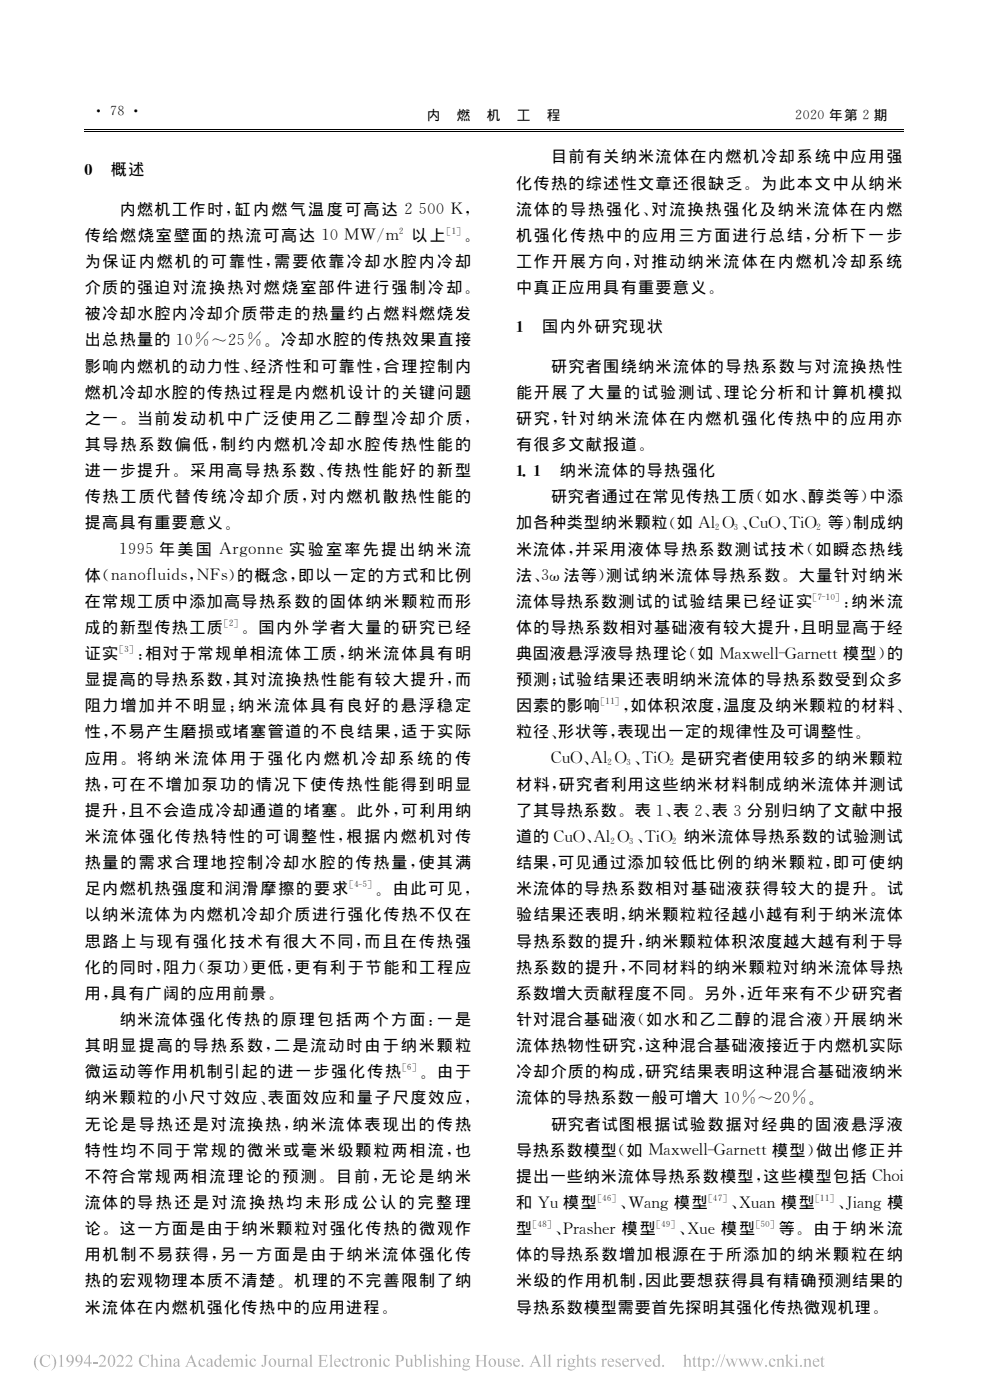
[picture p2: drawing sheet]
<svg xmlns="http://www.w3.org/2000/svg" width="210mm" height="297mm" viewBox="0 0 210 297" stroke-linecap="round" stroke-linejoin="round" font-family="sans-serif">
<path d="M17.9 27.5h173.7M17.9 27.9h173.7" fill="none" stroke="#000" stroke-width=".21"/>
<g fill="#b3b3b3">
<path d="M78.2 288.4l.6-.2v.3a.54 .54 0 0 1 .7-.3 .54 .54 0 0 1 .3 .7v.9l.3 .1h-.8l.2-.2v-.8l-.1-.4-.2-.1-.4 .3v1l.3 .2h-.9l.3-.2v-1.2z" fill-rule="evenodd"/>
<path d="M8.9 287.7a1.78 1.78 0 0 1 1.5-.2l.1-.1 .1 .9a.92 .92 0 0 0-1.1-.7 .92 .92 0 0 0-.6 1.1 .98 .98 0 0 0 .6 1.1 .98 .98 0 0 0 1.2-.5 1.24 1.24 0 0 1-1.9 .3 1.24 1.24 0 0 1 .1-1.9z" fill-rule="evenodd"/>
<path d="M10.9 287.4a1.91 1.91 0 0 1 0 3.4 2.47 2.47 0 0 0 0-3.4z" fill-rule="evenodd"/>
<path d="M12.5 287.7l.7-.3v2.3l.3 .2h-.9l.2-.1 .1-1.7-.1-.4z" fill-rule="evenodd"/>
<path d="M14.4 287.5a.93 .93 0 0 1 1.2 .3 .93 .93 0 0 1 0 1.2 1.34 1.34 0 0 1-1.5 .9 1.26 1.26 0 0 0 1.1-1 .77 .77 0 0 1-1.1-.3 .77 .77 0 0 1 .3-1.1zM14.7 287.6a.64 .64 0 0 0-.3 .8 .64 .64 0 0 0 .9 .3 .99 .99 0 0 0-.4-1.2z" fill-rule="evenodd"/>
<path d="M16.3 287.5a.86 .86 0 0 1 1.1 .2 .86 .86 0 0 1 .1 1 1.38 1.38 0 0 1-1.5 1.2 1.21 1.21 0 0 0 1.1-1 .78 .78 0 0 1-1.1-.2 .78 .78 0 0 1 .3-1.2zM16.4 287.7a.64 .64 0 0 0-.1 .8 .64 .64 0 0 0 .8 .3 .74 .74 0 0 0-.5-1.2z" fill-rule="evenodd"/>
<path d="M19.7 288.9h1v.3h-1z" fill-rule="evenodd"/>
<path d="M34.1 287.5a.18 .18 0 0 1 .3 0 .18 .18 0 0 1-.3 0zM33.8 288.4l.6-.2v1.5l.3 .2h-.9l.3-.1v-.2v-1.1z" fill-rule="evenodd"/>
<path d="M87.7 287.5l.6-.2v1.2a.7 .7 0 0 1 1-.1 .7 .7 0 0 1 .2 .9 .92 .92 0 0 1-1.5 .5v-2l-.1-.2zM88.3 288.7v1a.65 .65 0 0 0 1-.4 .65 .65 0 0 0-.7-.8z" fill-rule="evenodd"/>
<path d="M25 287.6a.77 .77 0 0 1 1.1 .2 .77 .77 0 0 1-.3 1.1l-.8 .8h1l.3-.2-.2 .4h-1.4a2.65 2.65 0 0 0 1.1-1.9 .6 .6 0 0 0-.6-.3 .6 .6 0 0 0-.5 .4z" fill-rule="evenodd"/>
<path d="M89.7 287.5l.6-.2v2.4l.3 .2h-.9l.3-.1v-2.1z" fill-rule="evenodd"/>
<path d="M29.9 287.7a1.76 1.76 0 0 1 1.5-.2l.2-.1v.9a.9 .9 0 0 0-1.1-.7 .9 .9 0 0 0-.6 1.1 .96 .96 0 0 0 .6 1.1 .96 .96 0 0 0 1.2-.5 1.24 1.24 0 0 1-1.9 .3 1.24 1.24 0 0 1 .1-1.9z" fill-rule="evenodd"/>
<path d="M74.6 287.7v.6h.4l-.4 .1 .1 1.2 .1 .2 .3-.1a.39 .39 0 0 1-.5 .3 .39 .39 0 0 1-.3-.5v-1.1l-.3-.1z" fill-rule="evenodd"/>
<path d="M34.7 288.4l.6-.2v.3a.54 .54 0 0 1 .7-.3 .54 .54 0 0 1 .3 .7v.8l.3 .2h-.8l.2-.2v-1l-.2-.3-.5 .3v1l.3 .2h-.9l.3-.1v-.2v-1.1z" fill-rule="evenodd"/>
<path d="M125.4 288.4l.9-.2v.6a.45 .45 0 0 0-.3-.4 .45 .45 0 0 0-.5 .1v.2l.3 .2a.59 .59 0 0 1 .5 .8 .59 .59 0 0 1-.9 .2l-.1 .1v-.6a.45 .45 0 0 0 .3 .4 .45 .45 0 0 0 .5-.2l-.1-.2-.7-.4z" fill-rule="evenodd"/>
<path d="M67.5 287.4h1.9v.6l-.2-.4h-1v1l.8-.1 .1-.3v.9l-.2-.4h-.7v1l.1 .1a.9 .9 0 0 0 1.2-.5l-.1 .6h-1.9l.2-.1 .1-.3v-1.8z" fill-rule="evenodd"/>
<path d="M115.1 287.5l.6-.2v2.3v.2l.3 .1h-.9l.3-.1v-.2v-1.8l-.1-.2z" fill-rule="evenodd"/>
<path d="M42.3 288.5a.59 .59 0 0 1 .7-.3 .59 .59 0 0 1 .4 .5 .29 .29 0 0 1-.3 0 .29 .29 0 0 1-.1-.3 .6 .6 0 0 0-.6 .3 .6 .6 0 0 0 .1 .8 .55 .55 0 0 0 .6 .2 .55 .55 0 0 0 .4-.4 .76 .76 0 0 1-.9 .7 .76 .76 0 0 1-.5-1.1z" fill-rule="evenodd"/>
<path d="M44 288.4a.62 .62 0 0 1 .7-.2 .62 .62 0 0 1 .3 .6l.1 .9h.2l-.4 .3-.2-.3a.51 .51 0 0 1-.9 .1 .51 .51 0 0 1 .5-.8l.4-.1v-.3a.36 .36 0 0 0-.4-.2 .36 .36 0 0 0-.3 .4l-.1-.1zM44.1 289.3l.1 .4h.3l.2-.1v-.6z" fill-rule="evenodd"/>
<path d="M153.8 288.3h.8l-.2 .2 .4 1 .4-.8-.3-.4h.7l-.2 .2 .5 1 .3-1.1-.2-.1h.5l-.2 .2-.5 1.5-.5-1.1-.6 1.1-.6-1.5z" fill-rule="evenodd"/>
<path d="M130.7 288.4l.9-.2v.6a.44 .44 0 0 0-.3-.4 .44 .44 0 0 0-.5 .1l.3 .4a.59 .59 0 0 1 .5 .8 .59 .59 0 0 1-.9 .2l-.1 .1v-.6a.48 .48 0 0 0 .3 .4 .48 .48 0 0 0 .5-.2v-.2l-.8-.6z" fill-rule="evenodd"/>
<path d="M48.9 288.4l.5-.2v.4a.55 .55 0 0 1 .5-.4 .55 .55 0 0 1 .5 .4 .53 .53 0 0 1 .7-.4 .53 .53 0 0 1 .4 .7v.9l.2 .1h-.8l.3-.1v-1a.35 .35 0 0 0-.4-.4 .35 .35 0 0 0-.4 .3v1.1l.3 .1h-.8l.2-.1v-1a.37 .37 0 0 0-.2-.4 .37 .37 0 0 0-.5 .2l.1 1.2 .2 .1h-.8l.2-.1v-.2v-1.1z" fill-rule="evenodd"/>
<path d="M52.1 287.5a.2 .2 0 0 1 .4 0 .2 .2 0 0 1-.4 0zM51.9 288.4l.6-.2v1.6l.2 .1h-.8l.2-.2v-1.2z" fill-rule="evenodd"/>
<path d="M53.2 288.5a.56 .56 0 0 1 .6-.3 .56 .56 0 0 1 .4 .5 .27 .27 0 0 1-.3 0 .27 .27 0 0 1-.1-.3 .6 .6 0 0 0-.6 .3 .6 .6 0 0 0 .2 .8 .55 .55 0 0 0 .5 .2 .55 .55 0 0 0 .5-.4 .76 .76 0 0 1-1 .6 .76 .76 0 0 1-.5-1z" fill-rule="evenodd"/>
<path d="M96.1 288.4l.5-.2v.3a.54 .54 0 0 1 .7-.3 .54 .54 0 0 1 .3 .7l.1 .8 .2 .2h-.8l.2-.2v-1l-.2-.3-.5 .3v1l.3 .2h-.8l.2-.1v-.2v-1.1z" fill-rule="evenodd"/>
<path d="M55.7 287.4h1.1l-.4 .3v1.4a.58 .58 0 0 1-.2 .7 .58 .58 0 0 1-.7-.1l.1-.2 .4 .4 .1-.2v-2z" fill-rule="evenodd"/>
<path d="M56.9 289.1a.85 .85 0 0 1 1.7 0 .85 .85 0 0 1-1.7 0zM57.5 288.4a.89 .89 0 0 0 .5 1.4 .92 .92 0 0 0-.4-1.5z" fill-rule="evenodd"/>
<path d="M58.7 288.3h.6v1.1a.36 .36 0 0 0 .3 .4 .36 .36 0 0 0 .4-.3v-1.1l-.2-.1h.5v1.4l.3 .1-.6 .2v-.3a.52 .52 0 0 1-.6 .3 .52 .52 0 0 1-.4-.7v-.9z" fill-rule="evenodd"/>
<path d="M60.6 288.4l.6-.2v.4l.3-.3h.3a.23 .23 0 0 1-.1 .3 .23 .23 0 0 1-.3-.1l-.2 .2v1l.3 .2h-.9l.3-.1v-1.3z" fill-rule="evenodd"/>
<path d="M61.8 288.4l.6-.2v.3a.54 .54 0 0 1 .7-.3 .54 .54 0 0 1 .4 .7v.9l.2 .1h-.8l.2-.2v-.8v-.4l-.2-.1-.5 .3v1l.3 .2h-.8l.2-.2v-1.2z" fill-rule="evenodd"/>
<path d="M64.1 288.4a.62 .62 0 0 1 .7-.2 .62 .62 0 0 1 .4 .6v.9h.2l-.3 .3-.3-.3a.51 .51 0 0 1-.9 .1 .51 .51 0 0 1 .5-.8l.4-.1v-.3a.36 .36 0 0 0-.4-.2 .36 .36 0 0 0-.2 .4l-.2-.1zM64.2 289.3l.1 .4h.3l.2-.1v-.6z" fill-rule="evenodd"/>
<path d="M65.5 287.5l.6-.2v2.4l.3 .2h-.9l.3-.1v-2.1z" fill-rule="evenodd"/>
<path d="M21.2 287.6a.77 .77 0 0 1 1.1 .2 .77 .77 0 0 1-.2 1.1l-.8 .8h.9l.3-.2-.1 .4h-1.5a2.08 2.08 0 0 0 1.1-2 .62 .62 0 0 0-1 .2z" fill-rule="evenodd"/>
<path d="M69.8 287.5l.6-.2v2.3v.2l.3 .1h-.9l.3-.1v-.2v-1.8l-.1-.2z" fill-rule="evenodd"/>
<path d="M71.1 288.5a.67 .67 0 0 1 .7-.3 .67 .67 0 0 1 .5 .7h-1.2a.6 .6 0 0 0 .4 .7 .6 .6 0 0 0 .7-.3 .73 .73 0 0 1-.9 .7 .73 .73 0 0 1-.4-1.1zM71.3 288.4l-.2 .4h.8a.4 .4 0 0 0-.2-.4 .4 .4 0 0 0-.4 0z" fill-rule="evenodd"/>
<path d="M72.8 288.5a.56 .56 0 0 1 .6-.3 .56 .56 0 0 1 .4 .5 .27 .27 0 0 1-.3 0 .27 .27 0 0 1-.1-.3 .6 .6 0 0 0-.6 .3 .6 .6 0 0 0 .2 .8 .55 .55 0 0 0 .5 .2 .55 .55 0 0 0 .5-.4 .76 .76 0 0 1-1 .6 .76 .76 0 0 1-.4-1z" fill-rule="evenodd"/>
<path d="M31.8 287.5l.6-.2v1.2a.54 .54 0 0 1 .7-.3 .54 .54 0 0 1 .3 .8v.8l.3 .1h-.9l.3-.2v-1a.35 .35 0 0 0-.3-.3 .35 .35 0 0 0-.4 .3v1.1l.3 .1h-.8l.2-.2v-2z" fill-rule="evenodd"/>
<path d="M144.9 287.5l.6-.2v1.2a.55 .55 0 0 1 .7-.3 .55 .55 0 0 1 .3 .8v.8l.3 .1h-.9l.3-.2v-1a.35 .35 0 0 0-.3-.3 .35 .35 0 0 0-.4 .3v1.1l.2 .1h-.8l.3-.1v-2.1z" fill-rule="evenodd"/>
<path d="M133.5 288.4l.6-.2v.4l.4-.4a.18 .18 0 0 1 .3 .1 .18 .18 0 0 1-.2 .3l-.3-.1-.2 .2v1.1l.3 .1h-.9l.3-.1v-.2v-1.1z" fill-rule="evenodd"/>
<path d="M7.8 287.6l.4-.2a2.47 2.47 0 0 0 0 3.4 1.93 1.93 0 0 1-.4-3.2z" fill-rule="evenodd"/>
<path d="M80.5 287.5a.19 .19 0 0 1 .3 0 .19 .19 0 0 1-.3 0zM80.2 288.4l.6-.2v1.6l.3 .1h-.8l.2-.2v-1.2z" fill-rule="evenodd"/>
<path d="M148.3 287.7l.1 .6h.4l-.4 .1v1.2l.2 .2 .2-.1a.38 .38 0 0 1-.4 .3 .38 .38 0 0 1-.3-.5v-1.1l-.3-.1z" fill-rule="evenodd"/>
<path d="M118 288.4l.6-.2v.4l.4-.4a.18 .18 0 0 1 .2 .1 .18 .18 0 0 1-.1 .3l-.3-.1-.2 .2v1.1l.3 .1h-.9l.2-.1 .1-.2-.1-1.1z" fill-rule="evenodd"/>
<path d="M119.6 287.5a.2 .2 0 0 1 .4 0 .2 .2 0 0 1-.4 0zM119.3 288.4l.6-.2v1.5l.3 .2h-.8l.2-.1v-1.3z" fill-rule="evenodd"/>
<path d="M36.9 288.5a.62 .62 0 0 1 .7-.3 .62 .62 0 0 1 .4 .6v.9h.3l-.4 .3-.2-.3a.51 .51 0 0 1-.9 .1 .51 .51 0 0 1 .4-.8l.5-.1v-.3a.32 .32 0 0 0-.4-.2 .32 .32 0 0 0-.2 .4h-.2zM37.1 289.3a.34 .34 0 0 0 .1 .5 .34 .34 0 0 0 .5-.2v-.6z" fill-rule="evenodd"/>
<path d="M26.8 287.6a.77 .77 0 0 1 1.2 .2 .77 .77 0 0 1-.3 1.1l-.8 .8h1l.3-.2-.2 .4h-1.4a2.08 2.08 0 0 0 1.1-2 .62 .62 0 0 0-1.1 .2z" fill-rule="evenodd"/>
<path d="M91 287.5a.2 .2 0 0 1 .4 0 .2 .2 0 0 1-.4 0zM90.8 288.4l.5-.2 .1 1.5 .2 .2h-.8l.2-.1 .1-.2-.1-1.1z" fill-rule="evenodd"/>
<path d="M95.4 287.5a.18 .18 0 0 1 .3 0 .18 .18 0 0 1-.3 0zM95.1 288.4l.6-.2v1.5l.3 .2h-.9l.3-.1v-.2v-1.1z" fill-rule="evenodd"/>
<path d="M93.1 287.5l.6-.2v1.2a.54 .54 0 0 1 .7-.3 .54 .54 0 0 1 .3 .8l.1 .8 .2 .1h-.8l.2-.2v-1a.35 .35 0 0 0-.3-.3 .35 .35 0 0 0-.4 .3v1.1l.3 .1h-.8l.2-.2v-2z" fill-rule="evenodd"/>
<path d="M92 288.4l.9-.2v.6a.47 .47 0 0 0-.3-.4 .47 .47 0 0 0-.5 .1l.3 .4a.59 .59 0 0 1 .5 .8 .59 .59 0 0 1-.9 .2l-.1 .1v-.6a.48 .48 0 0 0 .3 .4 .48 .48 0 0 0 .5-.2l-.1-.2-.7-.4z" fill-rule="evenodd"/>
<path d="M98.4 288.4l.4-.2 .9 .2-.3 .1a.68 .68 0 0 1-.1 .8 .68 .68 0 0 1-.8 .1l-.1 .2 .2 .1a.72 .72 0 0 1 1.1 .5 .9 .9 0 0 1-.8 .6 .9 .9 0 0 1-.8-.5l.3-.4-.2-.3 .3-.3-.3-.3zM98.6 288.4a.49 .49 0 0 0-.1 .6 .49 .49 0 0 0 .6 .2 .5 .5 0 0 0 .1-.6 .5 .5 0 0 0-.6-.2zM98.5 289.9l-.2 .3a.73 .73 0 0 0 .7 .3 .73 .73 0 0 0 .6-.4z" fill-rule="evenodd"/>
<path d="M100.8 287.4h1l-.3 .3v.9h1.2v-1l-.4-.2h1.1l-.3 .2-.1 .3 .1 1.8 .3 .2h-1.1l.4-.1v-1.1h-1.2v1.1l.3 .1h-1l.3-.1v-.3v-1.9z" fill-rule="evenodd"/>
<path d="M103.6 289.1a.85 .85 0 0 1 1.7 0 .85 .85 0 0 1-1.7 0zM104.2 288.4a.89 .89 0 0 0 .4 1.4 .92 .92 0 0 0-.3-1.5z" fill-rule="evenodd"/>
<path d="M105.4 288.3h.5v1.1a.36 .36 0 0 0 .3 .4 .36 .36 0 0 0 .4-.3v-1.1l-.2-.1h.6v1.4l.2 .1-.6 .2v-.3a.52 .52 0 0 1-.6 .3 .52 .52 0 0 1-.3-.7l-.1-.9z" fill-rule="evenodd"/>
<path d="M107.6 288.4l.8-.2v.6a.44 .44 0 0 0-.3-.4 .44 .44 0 0 0-.5 .1l.3 .4a.59 .59 0 0 1 .6 .8 .59 .59 0 0 1-.9 .2l-.2 .1v-.6a.48 .48 0 0 0 .4 .4 .48 .48 0 0 0 .5-.2l-.1-.2-.8-.6z" fill-rule="evenodd"/>
<path d="M109.1 288.5a.67 .67 0 0 1 .7-.3 .67 .67 0 0 1 .5 .7h-1.2a.6 .6 0 0 0 .4 .8 .6 .6 0 0 0 .7-.4 .74 .74 0 0 1-.9 .7 .74 .74 0 0 1-.4-1.1zM109.3 288.4l-.2 .4h.8a.39 .39 0 0 0-.2-.4 .39 .39 0 0 0-.4 0z" fill-rule="evenodd"/>
<path d="M113.6 287.4l.9 2.1 .4 .4h-1l.3-.1-.2-.7h-1l-.3 .6 .3 .2h-.7l.3-.2zM113.5 288l-.5 1h.9z" fill-rule="evenodd"/>
<path d="M147.3 287.7l.1 .6h.3l-.3 .1v1.2l.1 .2 .2-.1a.32 .32 0 0 1-.3 .3 .32 .32 0 0 1-.3-.3v-1.3l-.3-.1z" fill-rule="evenodd"/>
<path d="M116.2 287.5l.5-.2v2.5l.3 .1h-.8l.2-.3v-1.9z" fill-rule="evenodd"/>
<path d="M18.9 287.4h.2v1.6h.3v.3h-.3v.6h-.3v-.6h-1v-.2zM18.8 287.8l-.8 1.2h.8z" fill-rule="evenodd"/>
<path d="M83.8 287.4h.9a.76 .76 0 0 1 1 .9 .76 .76 0 0 1-1.2 .5v.9l.3 .2h-1l.3-.1v-.3v-1.8zM84.5 287.6v1.1a.57 .57 0 0 0 .8-.6 .57 .57 0 0 0-.8-.5z" fill-rule="evenodd"/>
<path d="M168.7 287.5a.2 .2 0 0 1 .4 0 .2 .2 0 0 1-.4 0zM168.5 288.4l.6-.2v1.5l.3 .2h-.9l.3-.1v-.2v-1.1z" fill-rule="evenodd"/>
<path d="M122.2 287.5l.5-.2v1.2a.55 .55 0 0 1 .7-.2 .55 .55 0 0 1 .4 .7v.7l.2 .2h-.8l.2-.2v-1a.35 .35 0 0 0-.3-.3 .35 .35 0 0 0-.4 .3v1l.3 .2h-.8l.2-.1v-.2v-1.8v-.2z" fill-rule="evenodd"/>
<path d="M124.6 287.7v.6h.4l-.4 .1v1.2l.2 .2 .3-.1a.38 .38 0 0 1-.5 .3 .38 .38 0 0 1-.3-.5v-1.1l-.3-.1z" fill-rule="evenodd"/>
<path d="M152.7 287.3h.1l-.9 2.7h-.1z" fill-rule="evenodd"/>
<path d="M129.1 288.5a.67 .67 0 0 1 .7-.3 .67 .67 0 0 1 .5 .7h-1.2a.6 .6 0 0 0 .4 .7 .6 .6 0 0 0 .7-.3 .73 .73 0 0 1-.9 .7 .73 .73 0 0 1-.4-1.1zM129.3 288.4l-.2 .4h.8a.4 .4 0 0 0-.2-.4 .4 .4 0 0 0-.4 0z" fill-rule="evenodd"/>
<path d="M85.8 288.3h.6v1.1a.36 .36 0 0 0 .3 .4 .36 .36 0 0 0 .4-.3v-1.1l-.2-.1h.6v1.4l.2 .1-.6 .2v-.3a.54 .54 0 0 1-.6 .3 .54 .54 0 0 1-.4-.7v-.9z" fill-rule="evenodd"/>
<path d="M132.2 288.5a.67 .67 0 0 1 .8-.3 .67 .67 0 0 1 .4 .7h-1.1a.6 .6 0 0 0 .3 .8 .6 .6 0 0 0 .8-.4 .74 .74 0 0 1-1 .7 .74 .74 0 0 1-.4-1.1zM132.4 288.4l-.1 .4h.7a.39 .39 0 0 0-.2-.4 .39 .39 0 0 0-.4 0z" fill-rule="evenodd"/>
<path d="M76.4 289.1a.85 .85 0 0 1 1.7 0 .85 .85 0 0 1-1.7 0zM77 288.5a.86 .86 0 0 0 .5 1.3 .91 .91 0 0 0-.4-1.5z" fill-rule="evenodd"/>
<path d="M40.6 287.4l.9 2.1 .4 .4h-1l.2-.1-.1-.7h-1l-.3 .6 .3 .2h-.8l.3-.2zM40.5 288l-.5 1h.9z" fill-rule="evenodd"/>
<path d="M137 288.5a.67 .67 0 0 1 .8-.3 .67 .67 0 0 1 .4 .7h-1.1a.6 .6 0 0 0 .3 .8 .6 .6 0 0 0 .8-.4 .74 .74 0 0 1-1 .7 .74 .74 0 0 1-.4-1.1zM137.2 288.4l-.1 .4h.7a.39 .39 0 0 0-.2-.4 .39 .39 0 0 0-.4 0z" fill-rule="evenodd"/>
<path d="M127.5 288.4l.6-.2v.4l.2-.3 .3-.1a.2 .2 0 0 1 0 .4 .2 .2 0 0 1-.3-.1l-.2 .2v1l.3 .2h-.9l.2-.1v-1.3z" fill-rule="evenodd"/>
<path d="M139.4 287.5l.5-.2v2.4l.3 .1-.6 .2v-.3a.74 .74 0 0 1-1 0 .74 .74 0 0 1 0-1l.4-.5 .6 .2v-.7zM139 288.5a.77 .77 0 0 0 .5 1.2l.1-.1v-.8a.39 .39 0 0 0-.2-.4 .39 .39 0 0 0-.4 .1z" fill-rule="evenodd"/>
<path d="M120.7 288.4l.5-.2 .9 .2-.1 .1h-.3a.68 .68 0 0 1-.1 .8 .68 .68 0 0 1-.8 .1v.2l.2 .1a.75 .75 0 0 1 1.1 .5 .93 .93 0 0 1-.8 .6 .93 .93 0 0 1-.9-.5l.3-.4-.2-.2 .3-.4-.3-.3zM120.9 288.4a.49 .49 0 0 0-.1 .6 .49 .49 0 0 0 .6 .2 .5 .5 0 0 0 .1-.6 .5 .5 0 0 0-.6-.2zM120.8 289.9l-.2 .3a.72 .72 0 0 0 .7 .3 .72 .72 0 0 0 .6-.4z" fill-rule="evenodd"/>
<path d="M75.1 288.4l.6-.2v.4l.4-.4a.18 .18 0 0 1 .2 .1 .18 .18 0 0 1-.1 .3l-.3-.1-.2 .2v1.1l.3 .1h-.9l.2-.1 .1-.2-.1-1.1z" fill-rule="evenodd"/>
<path d="M134.8 288.3h.8l-.2 .2 .4 1 .4-1.1-.2-.1h.6l-.9 1.7-.7-1.6z" fill-rule="evenodd"/>
<path d="M47.6 288.5a.67 .67 0 0 1 .7-.3 .67 .67 0 0 1 .5 .7h-1.2a.6 .6 0 0 0 .4 .8 .6 .6 0 0 0 .7-.4 .74 .74 0 0 1-.9 .7 .74 .74 0 0 1-.5-1.1zM47.7 288.4l-.1 .4h.8a.39 .39 0 0 0-.2-.4 .39 .39 0 0 0-.5 0z" fill-rule="evenodd"/>
<path d="M151.1 288.4a.2 .2 0 0 1 .4 0 .2 .2 0 0 1-.4 0zM151 289.8a.25 .25 0 0 1 .5 0 .25 .25 0 0 1-.5 0z" fill-rule="evenodd"/>
<path d="M23.2 287.6a.75 .75 0 0 1 .9-.1 .75 .75 0 0 1 .3 .9 1.09 1.09 0 0 1-1 1.5 1.75 1.75 0 0 1-.2-2.3zM23.5 287.5a2.28 2.28 0 0 0 0 2.3l.1 .1a1.76 1.76 0 0 0 .3-2.2z" fill-rule="evenodd"/>
<path d="M153.7 287.3h.1l-.8 2.7h-.2z" fill-rule="evenodd"/>
<path d="M46.4 287.5l.5-.2v2.4l.3 .1-.6 .2v-.3a.74 .74 0 0 1-1 0 .74 .74 0 0 1-.1-1l.5-.5 .6 .2v-.7zM46 288.5a.75 .75 0 0 0-.2 .7 .75 .75 0 0 0 .6 .5l.2-.1v-.8a.38 .38 0 0 0-.2-.4 .38 .38 0 0 0-.4 .1z" fill-rule="evenodd"/>
<path d="M156.6 288.3h.7l-.2 .1 .5 1.1 .3-.8-.3-.4h.7l-.1 .2 .4 1 .4-1.1-.3-.1h.5l-.7 1.7-.5-1.1-.6 1.1-.6-1.5z" fill-rule="evenodd"/>
<path d="M159.3 288.3h.7l-.1 .3 .4 .9 .4-.8-.4-.4h.7l-.1 .2 .4 1 .4-1-.2-.2h.5l-.3 .2-.4 1.5-.6-1.1-.6 1.1z" fill-rule="evenodd"/>
<path d="M163.3 288.5a.59 .59 0 0 1 .7-.3 .59 .59 0 0 1 .4 .5 .29 .29 0 0 1-.3 0 .29 .29 0 0 1-.1-.3 .6 .6 0 0 0-.6 .3 .6 .6 0 0 0 .1 .8 .55 .55 0 0 0 .6 .2 .55 .55 0 0 0 .4-.4 .76 .76 0 0 1-.9 .7 .76 .76 0 0 1-.5-1.1z" fill-rule="evenodd"/>
<path d="M164.6 288.4l.6-.2v.3a.54 .54 0 0 1 .7-.3 .54 .54 0 0 1 .3 .7v.8l.3 .2h-.8l.2-.2v-1l-.2-.3-.5 .3v1l.3 .2h-.9l.3-.1v-.2v-1.1z" fill-rule="evenodd"/>
<path d="M166.5 287.5l.6-.2v1.7l.6-.5-.1-.2h.7l-.9 .6 1 1h-.8l.1-.2-.6-.7v.8l.3 .1h-.9h.2l.1-.3v-1.9z" fill-rule="evenodd"/>
<path d="M148.8 288.4l.6-.2v.4a.62 .62 0 0 1 .8-.3 .62 .62 0 0 1 .4 .7 .76 .76 0 0 1-.3 .8 .76 .76 0 0 1-.9 0v.7l.3 .3h-.9l.3-.2v-2.1zM149.6 288.6l-.2 .1v.6a.47 .47 0 0 0 .6 .6 .47 .47 0 0 0 .3-.7 .5 .5 0 0 0-.1-.6 .5 .5 0 0 0-.6 0z" fill-rule="evenodd"/>
<path d="M81.5 288.5a.56 .56 0 0 1 .6-.3 .56 .56 0 0 1 .5 .5 .27 .27 0 0 1-.3 0 .27 .27 0 0 1-.1-.3 .6 .6 0 0 0-.6 .3 .6 .6 0 0 0 .1 .8 .55 .55 0 0 0 .6 .2 .55 .55 0 0 0 .4-.4 .76 .76 0 0 1-.9 .6 .76 .76 0 0 1-.5-1z" fill-rule="evenodd"/>
<path d="M170.4 288.4l.6-.2v.3a.54 .54 0 0 1 .6-.3 .54 .54 0 0 1 .4 .7v.9l.2 .1h-.8l.3-.2v-.8l-.1-.4-.2-.1-.4 .3v1l.2 .2h-.8l.2-.2v-1.2z" fill-rule="evenodd"/>
<path d="M172.6 288.5a.67 .67 0 0 1 .8-.3 .67 .67 0 0 1 .4 .7h-1.2a.6 .6 0 0 0 .4 .7 .6 .6 0 0 0 .8-.3 .73 .73 0 0 1-1 .7 .73 .73 0 0 1-.4-1.1zM172.8 288.4l-.2 .4h.9a.4 .4 0 0 0-.3-.4 .4 .4 0 0 0-.4 0z" fill-rule="evenodd"/>
<path d="M174.4 287.7l.1 .6h.4l-.4 .1v1.2l.2 .2 .2-.1a.38 .38 0 0 1-.4 .3 .38 .38 0 0 1-.3-.5v-1.1l-.3-.1z" fill-rule="evenodd"/>
<circle cx="140.7" cy="289.8" r=".22"/>
<circle cx="110.8" cy="289.8" r=".22"/>
<circle cx="169.9" cy="289.8" r=".22"/>
<circle cx="162.5" cy="289.8" r=".22"/>
</g>
<g font-size="3.4">
<text x="116.9" y="34.5">目前有关纳米流体在内燃机冷却系统中应用强</text>
<text x="17.1" y="37.6">０</text>
<text x="23.5" y="37.2">概述</text>
<text x="109.5" y="40">化传热的综述性文章还很缺乏。</text>
<text x="161.5" y="40">为此本文中从纳米</text>
<text x="25.4" y="45.5">内燃机工作时， 缸内燃气温度可高达２５０Ｋ，</text>
<text x="89.8" y="45.9">０</text>
<text x="109.5" y="45.5">流体的导热强化、 对流换热强化及纳米流体在内燃</text>
<text x="18" y="51.1">传给燃烧室壁面的热流可高达１</text>
<text x="69.2" y="51.4">０ＭＷ／ ｍ 以上</text>
<text x="98.4" y="50.9">。</text>
<text x="109.5" y="51.1">机强化传热中的应用三方面进行总结， 分析下一步</text>
<text x="18" y="56.6">为保证内燃机的可靠性， 需要依靠冷却水腔内冷却</text>
<text x="109.5" y="56.6">工作开展方向， 对推动纳米流体在内燃机冷却系统</text>
<text x="18" y="62.2">介质的强迫对流换热对燃烧室部件进行强制冷却。</text>
<text x="109.5" y="62.2">中真正应用具有重要意义。</text>
<text x="18" y="67.7">被冷却水腔内冷却介质带走的热量约占燃料燃烧发</text>
<text x="108.6" y="70.8">１</text>
<text x="115" y="70.5">国内外研究现状</text>
<text x="18" y="73.3">出总热量的１</text>
<text x="38.3" y="73.6">０％～２</text>
<text x="49.4" y="73.6">５％。</text>
<text x="59.6" y="73.3">冷却水腔的传热效果直接</text>
<text x="18" y="78.8">影响内燃机的动力性、 经济性和可靠性， 合理控制内</text>
<text x="116.9" y="78.8">研究者围绕纳米流体的导热系数与对流换热性</text>
<text x="18" y="84.4">燃机冷却水腔的传热过程是内燃机设计的关键问题</text>
<text x="18" y="89.9">之一。</text>
<text x="29.1" y="89.9">当前发动机中广泛使用乙二醇型冷却介质，</text>
<text x="109.5" y="89.9">研究， 针对纳米流体在内燃机强化传热中的应用亦</text>
<text x="109.5" y="84.4">能开展了大量的试验测试、 理论分析和计算机模拟</text>
<text x="18" y="95.5">其导热系数偏低， 制约内燃机冷却水腔传热性能的</text>
<text x="109.5" y="95.5">有很多文献报道。</text>
<text x="18" y="101">进一步提升。</text>
<text x="40.3" y="101">采用高导热系数、 传热性能好的新型</text>
<text x="108.6" y="101.3">１．</text>
<text x="112.3" y="101.3">１</text>
<text x="118.7" y="101">纳米流体的导热强化</text>
<text x="18" y="106.5">传热工质代替传统冷却介质， 对内燃机散热性能的</text>
<text x="116.9" y="106.5">研究者通过在常见传热工质（ 如水、 醇类等） 中添</text>
<text x="18" y="112.1">提高具有重要意义。</text>
<text x="109.5" y="112.1">加各种类型纳米颗粒（ 如 Ａ</text>
<text x="149.5" y="112.4">ｌＯ 、ＣｕＯ、ＴＯ 等） 制成纳</text>
<text x="168.5" y="112.4">ｉ</text>
<text x="24.5" y="118">１９</text>
<text x="26.3" y="118">９５年美国 Ａｒｏｎｎ</text>
<text x="50" y="118.2">ｇ</text>
<text x="57.6" y="118">ｅ实验室率先提出纳米流</text>
<text x="109.5" y="117.6">米流体， 并采用液体导热系数测试技术（ 如瞬态热线</text>
<text x="18" y="123.2">体（ｎｎｏｌｉｓ ＮＦｓ） 的概念， 即以一定的方式和比例</text>
<text x="24.6" y="123.5">ａ ｆｕｄ ，</text>
<text x="109.5" y="123.2">法、３ω 法等） 测试纳米流体导热系数。</text>
<text x="169.4" y="123.2">大量针对纳米</text>
<text x="18" y="128.7">在常规工质中添加高导热系数的固体纳米颗粒而形</text>
<text x="109.5" y="128.7">流体导热系数测试的试验结果已经证实</text>
<text x="178.7" y="128.6">： 纳米流</text>
<text x="18" y="134.3">成的新型传热工质</text>
<text x="51.2" y="134.1">。</text>
<text x="54.9" y="134.3">国内外学者大量的研究已经</text>
<text x="109.5" y="134.3">体的导热系数相对基础液有较大提升， 且明显高于经</text>
<text x="18" y="139.8">证实</text>
<text x="29" y="139.6">： 相对于常规单相流体工质， 纳米流体具有明</text>
<text x="109.5" y="139.8">典固液悬浮液导热理论（ 如 Ｍａ</text>
<text x="156.6" y="140.2">ｘｗｅｌＧｒｅｔ模型） 的</text>
<text x="162.1" y="140.2">ｌ－ ａｎｔ</text>
<text x="18" y="145.4">显提高的导热系数， 其对流换热性能有较大提升， 而</text>
<text x="109.5" y="145.4">预测； 试验结果还表明纳米流体的导热系数受到众多</text>
<text x="18" y="150.9">阻力增加并不明显； 纳米流体具有良好的悬浮稳定</text>
<text x="109.5" y="150.9">因素的影响</text>
<text x="132" y="150.7">， 如体积浓度， 温度及纳米颗粒的材料、</text>
<text x="18" y="162">应用。</text>
<text x="18" y="156.5">性， 不易产生磨损或堵塞管道的不良结果， 适于实际</text>
<text x="29.1" y="162">将纳米流体用于强化内燃机冷却系统的 传</text>
<text x="109.5" y="156.5">粒径、 形状等， 表现出一定的规律性及可调整性。</text>
<text x="18" y="167.5">热， 可在不增加泵功的情况下使传热性能得到明显</text>
<text x="109.5" y="167.5">材料， 研究者利用这些纳米材料制成纳米流体并测试</text>
<text x="116.3" y="162.3">ＣｕＯ、Ａ</text>
<text x="126.8" y="162.3">ｌＯ 、ＴＯ 是研究者使用较多的纳米颗粒</text>
<text x="137.4" y="162.3">ｉ</text>
<text x="18" y="173.1">提升， 且不会造成冷却通道的堵塞。</text>
<text x="75.7" y="173.1">此外， 可利用纳</text>
<text x="109.5" y="173.1">了其导热系数。</text>
<text x="134.7" y="173.1">表１、 表２、 表３分别归纳了文献中报</text>
<text x="18" y="178.6">米流体强化传热特性的可调整性， 根据内燃机对传</text>
<text x="109.5" y="178.6">道的ＣｕＯ、Ａ</text>
<text x="127.3" y="179">ｌＯ 、ＴＯ 纳米流体导热系数的试验测试</text>
<text x="137.9" y="179">ｉ</text>
<text x="18" y="184.2">热量的需求合理地控制冷却水腔的传热量， 使其满</text>
<text x="109.5" y="184.2">结果， 可见通过添加较低比例的纳米颗粒， 即可使纳</text>
<text x="18" y="189.7">足内燃机热强度和润滑摩擦的要求</text>
<text x="79.5" y="189.6">。</text>
<text x="83.3" y="189.7">由此可见，</text>
<text x="109.5" y="189.7">米流体的导热系数相对基础液获得较大的提升。</text>
<text x="188.2" y="189.7">试</text>
<text x="18" y="195.3">以纳米流体为内燃机冷却介质进行强化传热不仅在</text>
<text x="109.5" y="195.3">验结果还表明， 纳米颗粒粒径越小越有利于纳米流体</text>
<text x="18" y="200.8">思路上与现有强化技术有很大不同， 而且在传热强</text>
<text x="109.5" y="200.8">导热系数的提升， 纳米颗粒体积浓度越大越有利于导</text>
<text x="18" y="206.4">化的同时， 阻力（ 泵功） 更低， 更有利于节能和工程应</text>
<text x="109.5" y="206.4">热系数的提升， 不同材料的纳米颗粒对纳米流体导热</text>
<text x="18" y="211.9">用， 具有广阔的应用前景。</text>
<text x="109.5" y="211.9">系数增大贡献程度不同。</text>
<text x="149.4" y="211.9">另外， 近年来有不少研究者</text>
<text x="25.4" y="217.5">纳米流体强化传热的原理包括两个方面： 一是</text>
<text x="109.5" y="217.5">针对混合基础液（ 如水和乙二醇的混合液） 开展纳米</text>
<text x="18" y="223">其明显提高的导热系数， 二是流动时由于纳米颗粒</text>
<text x="109.5" y="223">流体热物性研究， 这种混合基础液接近于内燃机实际</text>
<text x="18" y="228.5">微运动等作用机制引起的进一步强化传热</text>
<text x="89" y="228.4">。</text>
<text x="92.8" y="228.5">由于</text>
<text x="109.5" y="228.5">冷却介质的构成， 研究结果表明这种混合基础液纳米</text>
<text x="18" y="234.1">纳米颗粒的小尺寸效应、 表面效应和量子尺度效应，</text>
<text x="18" y="239.6">无论是导热还是对流换热， 纳米流体表现出的传热</text>
<text x="109.5" y="234.1">流体的导热系数一般可增大１</text>
<text x="116.9" y="239.6">研究者试图根据试验数据对经典的固液悬浮液</text>
<text x="154.4" y="234.4">０％～２</text>
<text x="165.1" y="234.4">０％。</text>
<text x="18" y="245.2">特性均不同于常规的微米或毫米级颗粒两相流， 也</text>
<text x="109.5" y="245.2">导热系数模型（ 如 Ｍａ</text>
<text x="141.5" y="245.5">ｘｗｅｌＧｒｅｔ模型） 做出修正并</text>
<text x="147.1" y="245.5">ｌ－ ａｎｔ</text>
<text x="18" y="250.7">不符合常规两相流理论的预测。</text>
<text x="71.3" y="250.7">目前， 无论是纳米</text>
<text x="109.5" y="250.7">提出一些纳米流体导热系数模型， 这些模型包括 Ｃｈｉ</text>
<text x="188.3" y="251.1">ｏ</text>
<text x="18" y="256.3">流体的导热还是对流换热均未形成公认的完整理</text>
<text x="109.5" y="256.3">和 Ｙｕ模型</text>
<text x="131.3" y="256.1">、 Ｗａｇ模型</text>
<text x="137.4" y="256.6">ｎ</text>
<text x="154.9" y="256.1">、 Ｘｕｎ模型</text>
<text x="160.2" y="256.6">ａ</text>
<text x="177.5" y="256.1">、Ｊａｇ模</text>
<text x="179.7" y="256.6">ｉｎ</text>
<text x="18" y="261.8">论。</text>
<text x="25.4" y="261.8">这一方面是由于纳米颗粒对强化传热的微观作</text>
<text x="109.5" y="261.8">型</text>
<text x="117.6" y="261.6">、Ｐａｈｒ模型</text>
<text x="120.5" y="262.2">ｒｓｅ</text>
<text x="143.8" y="261.6">、 Ｘｕ</text>
<text x="149.2" y="262.2">ｅ模型</text>
<text x="165.2" y="261.8">等。</text>
<text x="172.6" y="261.8">由于纳米流</text>
<text x="18" y="267.4">用机制不易获得， 另一方面是由于纳米流体强化传</text>
<text x="109.5" y="267.4">体的导热系数增加根源在于所添加的纳米颗粒在纳</text>
<text x="18" y="272.9">热的宏观物理本质不清楚。</text>
<text x="62.4" y="272.9">机理的不完善限制了纳</text>
<text x="109.5" y="272.9">米级的作用机制， 因此要想获得具有精确预测结果的</text>
<text x="18" y="278.5">米流体在内燃机强化传热中的应用进程。</text>
<text x="109.5" y="278.5">导热系数模型需要首先探明其强化传热微观机理。</text>
</g>
<g font-size="2.9">
<text x="19.5" y="24.5">·</text>
<text x="22.6" y="24.9">７</text>
<text x="24.2" y="24.9">８·</text>
<text x="90.5" y="25.4">内</text>
<text x="96.9" y="25.4">燃</text>
<text x="103.3" y="25.4">机</text>
<text x="109.6" y="25.4">工</text>
<text x="116" y="25.4">程</text>
<text x="168" y="25.7">２２</text>
<text x="169.6" y="25.7">００年第２期</text>
</g>
<g font-size="1.9">
<text x="84.2" y="49.8">２</text>
<text x="94.7" y="49.5">［１］</text>
<text x="151.2" y="112.7">２</text>
<text x="155.2" y="112.7">３</text>
<text x="172.7" y="112.7">２</text>
<text x="172.4" y="127.2">［７－１</text>
<text x="175.7" y="127.5">０］</text>
<text x="47.5" y="132.7">［２］</text>
<text x="25.3" y="138.3">［３］</text>
<text x="127.4" y="149.4">［１</text>
<text x="129" y="149.7">１］</text>
<text x="128.4" y="162.6">２</text>
<text x="132.4" y="162.6">３</text>
<text x="141.5" y="162.6">２</text>
<text x="129" y="179.2">２</text>
<text x="133" y="179.2">３</text>
<text x="142.1" y="179.2">２</text>
<text x="74.1" y="188.2">［４－５］</text>
<text x="85.3" y="227">［６］</text>
<text x="126.7" y="254.7">［４</text>
<text x="128.3" y="255">６］</text>
<text x="150.2" y="254.7">［４</text>
<text x="151.8" y="255">７］</text>
<text x="172.9" y="254.7">［１</text>
<text x="174.5" y="255">１］</text>
<text x="113" y="260.3">［４</text>
<text x="114.6" y="260.6">８］</text>
<text x="139.2" y="260.3">［４</text>
<text x="140.8" y="260.6">９］</text>
<text x="160.3" y="260.3">［５</text>
<text x="161.9" y="260.6">０］</text>
</g>
</svg>
